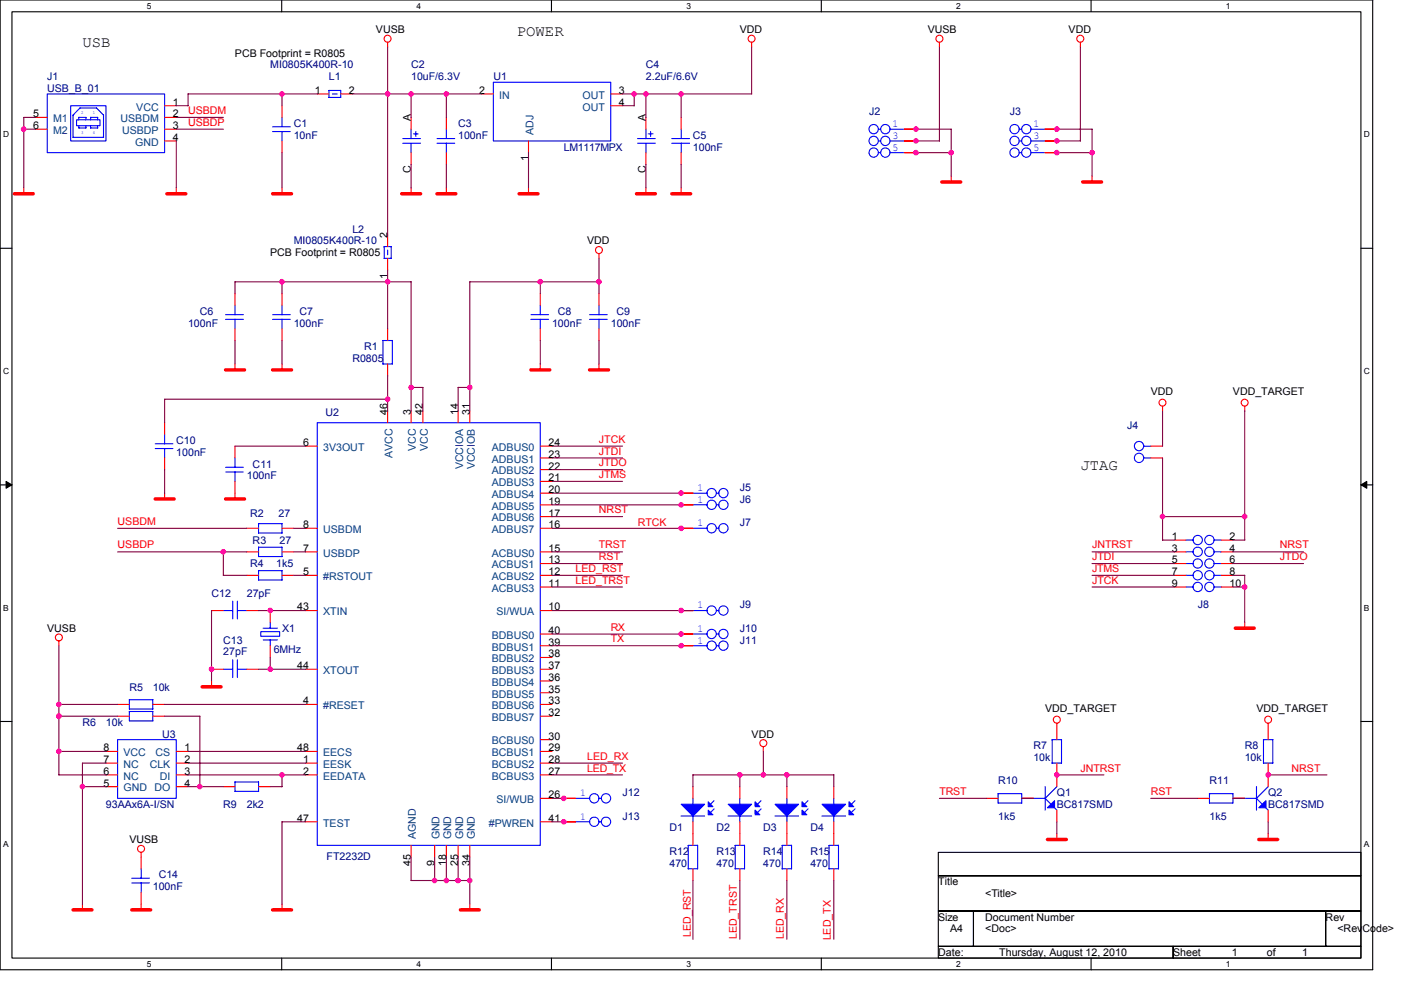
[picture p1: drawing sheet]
<svg xmlns="http://www.w3.org/2000/svg" width="297mm" height="210mm" viewBox="0 0 297 210" stroke-linecap="round" stroke-linejoin="round" font-family="sans-serif">
<path d="M0 0h291v205.6h-291zM2.5 2.5h286v200.6h-286z" fill="none" stroke="#000" stroke-width=".23"/>
<g fill="#fff">
<path d="M31.1 .3h1v1.9h-1z"/>
<path d="M31.1 203.4h1v2h-1z"/>
</g>
<path d="M59.7 0v2.5M59.7 203.1v2.5" fill="none" stroke="#000" stroke-width=".23"/>
<g fill="#fff">
<path d="M88.3 .3h1v1.9h-1z"/>
<path d="M88.3 203.4h1v2h-1z"/>
</g>
<path d="M116.9 0v2.5M116.9 203.1v2.5" fill="none" stroke="#000" stroke-width=".23"/>
<g fill="#fff">
<path d="M145.5 .3h1v1.9h-1z"/>
<path d="M145.5 203.4h1v2h-1z"/>
</g>
<path d="M174.1 0v2.5M174.1 203.1v2.5" fill="none" stroke="#000" stroke-width=".23"/>
<g fill="#fff">
<path d="M202.7 .3h1v1.9h-1z"/>
<path d="M202.7 203.4h1v2h-1z"/>
</g>
<path d="M231.3 0v2.5M231.3 203.1v2.5" fill="none" stroke="#000" stroke-width=".23"/>
<g fill="#fff">
<path d="M259.9 .3h1v1.9h-1z"/>
<path d="M259.9 203.4h1v2h-1z"/>
<path d="M.7 27.6h1.3v1.9h-1.3z"/>
<path d="M289.2 27.6h1.3v1.9h-1.3z"/>
<path d="M.7 77.7h1.3v2h-1.3z"/>
<path d="M289.2 77.7h1.3v2h-1.3z"/>
</g>
<path d="M0 52.6h2.5M288.5 52.6h2.5" fill="none" stroke="#000" stroke-width=".23"/>
<g fill="#fff">
<path d="M.7 127.9h1.2v2h-1.2z"/>
<path d="M289.2 127.9h1.2v2h-1.2z"/>
</g>
<path d="M0 102.8h2.5M288.5 102.8h2.5" fill="none" stroke="#000" stroke-width=".23"/>
<path d="M1.3 102.1l1.2 .7-1.2 .7zM288.5 102.8l1.3-.7v1.4z" fill="#000" stroke="#000" stroke-width=".21"/>
<g fill="#fff">
<path d="M.7 178h1.2v2h-1.2z"/>
<path d="M289.2 178h1.2v2h-1.2z"/>
</g>
<path d="M0 153h2.5M288.5 153h2.5M198.9 180.7h89.6v5h-89.6zM198.9 185.7h89.6v7.5h-89.6zM198.9 193.2h7.5v7.4h-7.5zM206.4 193.2h74.7v7.4h-74.7zM281.1 193.2h7.4v7.4h-7.4zM198.9 200.6h49.8v2.5h-49.8zM248.7 200.6h39.8v2.5h-39.8z" fill="none" stroke="#000" stroke-width=".23"/>
<g fill="none" stroke="#f00" stroke-width=".23">
<path d="M67.3 19.9h2.4M72.2 19.9h2.5M82.2 9v1M102.1 19.9h2.5M129.5 19.9h2.5M159.4 9v1M199.2 9v1M229.1 9v1M5 39.8v1.3M7.5 27.4h2.5M7.5 24.9h2.5M34.9 22.4h2.5"/>
<path d="M34.9 27.4h2.5M34.9 29.9h2.5M34.9 24.9h2.5M37.4 39.8v1.3M59.8 22.4v2.5M59.8 29.9v2.5M59.8 39.8v1.3M87.2 24.9v2.5M87.2 32.4v2.5M87.2 39.8v1.3M94.6 24.9v2.5M94.6 32.4v2.5"/>
<path d="M94.6 39.8v1.3M112.1 29.9v2.5M112.1 39.8v1.3M129.5 22.4h2.5M136.9 24.9v2.5M136.9 32.4v2.5M136.9 39.8v1.3M144.4 24.9v2.5M144.4 32.4v2.5M144.4 39.8v1.3M191.7 27.4h2.5M191.7 29.9h2.5"/>
<path d="M191.7 32.4h2.5M201.7 37.3v1.3M221.6 27.4h2.5M221.6 29.9h2.5M221.6 32.4h2.5M231.5 37.3v1.3M82.2 49.8v2.5M82.2 54.8v2.5M127 53.8v1M49.8 62.2v2.5M49.8 69.7v2.5M49.8 77.2v1.2"/>
<path d="M59.8 62.2v2.5M59.8 69.7v2.5M59.8 77.2v1.2M82.2 69.7v2.5M82.2 77.2v2.5M114.6 62.2v2.5M114.6 69.7v2.5M114.6 77.2v1.2M127 62.2v2.5M127 69.7v2.5M127 77.2v1.2M34.9 89.6v2.5"/>
<path d="M34.9 97.1v2.5M49.8 94.6v2.5M64.8 94.6h2.5M82.2 87.1v2.5M87.2 87.1v2.5M89.7 87.1v2.5M97.1 87.1v2.5M99.6 87.1v2.5M114.6 94.6h2.4M114.6 97.1h2.4M114.6 99.6h2.4M244 94.6h2.5"/>
<path d="M244 97.1h2.5M246.5 86.1v1M263.9 86.1v1M34.9 104.6v1.2M49.8 102.1v3.7M52.3 112h2.5M52.3 117h2.5M59.8 112h2.5M59.8 117h2.5M64.8 112h2.5M64.8 117h2.5M114.6 107h2.4"/>
<path d="M114.6 112h2.4M114.6 117h2.4M114.6 102.1h2.4M114.6 104.6h2.4M114.6 109.5h2.4M114.6 119.5h2.4M144.4 107h2.5M144.4 112h2.5M144.4 104.6h2.5M249 117h2.5M249 119.5h2.5M249 114.5h2.5"/>
<path d="M258.9 117h2.5M258.9 119.5h2.5M258.9 114.5h2.5M12.5 135.9v1M44.8 129.5h2.5M52.3 122h2.5M52.3 129.5h2.5M57.3 129.5v2.4M57.3 136.9v2.5M59.8 122h2.5M64.8 122h2.5M64.8 129.5h2.5"/>
<path d="M114.6 122h2.4M114.6 129.5h2.4M114.6 124.5h2.4M114.6 134.4h2.4M114.6 136.9h2.4M114.6 139.4h2.4M144.4 129.5h2.5M144.4 134.4h2.5M144.4 136.9h2.5M249 122h2.5M249 124.5h2.5M258.9 122h2.5"/>
<path d="M258.9 124.5h2.5M263.9 131.9v1.3M22.5 159.3h2.4M24.9 149.4h2.5M24.9 151.8h2.5M32.4 149.4h2.5M32.4 151.8h2.5M37.4 159.3h2.5M44.8 144.4v1.2M44.8 141.9h2.5M52.3 141.9h2.5M64.8 141.9h2.5"/>
<path d="M64.8 149.4h2.5M64.8 159.3h2.5M114.6 141.9h2.4M114.6 149.4h2.4M114.6 159.3h2.4M114.6 144.4h2.4M114.6 146.9h2.4M114.6 151.8h2.4M114.6 156.8h2.4M161.8 158.3v1M224.1 153.4v3.4M268.9 153.4v3.4"/>
<path d="M22.5 161.8h2.4M22.5 164.3h2.4M22.5 166.8h2.4M37.4 161.8h2.5M37.4 164.3h2.5M37.4 166.8h2.5M47.3 166.8h2.5M54.8 166.8h2.5M64.8 161.8h2.5M64.8 164.3h2.5M64.8 174.2h2.5M87.2 179.2v2.5"/>
<path d="M92.2 179.2v2.5M94.6 179.2v2.5M97.1 179.2v2.5M99.6 179.2v2.5M114.6 161.8h2.4M114.6 164.3h2.4M114.6 174.2h2.4M114.6 169.3h2.4M119.5 174.2h2.5M119.5 169.3h2.5M146.9 166.8v2.5M146.9 174.2v5"/>
<path d="M156.9 166.8v2.5M156.9 174.2v5M166.8 166.8v2.5M166.8 174.2v5M176.8 166.8v2.5M176.8 174.2v5M209.1 169.3h2.5M216.6 169.3h2.5M224.1 161.8v5M224.1 171.8v2.4M224.1 176.7v1.3M254 169.3h2.4"/>
<path d="M261.4 169.3h2.5M268.9 161.8v5M268.9 171.8v2.4M268.9 176.7v1.3M17.5 191.7v1.2M29.9 180.7v3.5M29.9 189.2v3.7M59.8 191.7v1.2M99.6 191.7v1.2M146.9 184.2v2.5M156.9 184.2v2.5M166.8 184.2v2.5"/>
<path d="M176.8 184.2v2.5"/>
<circle cx="82.2" cy="8.2" r=".74"/>
<circle cx="159.3" cy="8.2" r=".74"/>
<circle cx="199.2" cy="8.2" r=".74"/>
<circle cx="229" cy="8.2" r=".74"/>
<circle cx="127" cy="53" r=".74"/>
<circle cx="246.5" cy="85.4" r=".73"/>
<circle cx="263.9" cy="85.4" r=".73"/>
<circle cx="12.5" cy="135.2" r=".74"/>
<circle cx="161.8" cy="157.6" r=".74"/>
<circle cx="224.1" cy="152.6" r=".74"/>
<circle cx="268.9" cy="152.6" r=".74"/>
<circle cx="29.9" cy="180" r=".74"/>
</g>
<g fill="none" stroke="#f00" stroke-width=".74">
<path d="M199.7 38.6h4M229.5 38.6h4M3 41.1h4M35.4 41.1h4M57.8 41.1h4M85.2 41.1h4M92.6 41.1h4M110.1 41.1h4M135 41.1h4M142.4 41.1h4M47.8 78.4h4M57.8 78.4h4"/>
<path d="M112.6 78.4h4M125 78.4h4M32.9 105.8h4M47.8 105.8h4M261.9 133.2h4M42.9 145.6h4M222.1 178h4M266.9 178h4M15.5 192.9h4M27.9 192.9h4M57.8 192.9h4M97.6 192.9h4"/>
</g>
<g fill="none" stroke="#00f" stroke-width=".23">
<path d="M10 19.9h24.9v12.5h-24.9zM69.7 19.2h2.5M70.5 19.9h1M72.2 19.2l.1 1.5h-2.6v-1.5M104.6 17.4h24.9v12.5h-24.9zM15 22.4h7.5v7.5h-7.5zM15.5 24.4l1.5-1.5h3.5l1.4 1.5v4.7h-6.4M15.5 24.4v4.7M16.2 25.4h5v1.2h-5zM16.7 24.9v.5M16.7 24.9h1.5v.5M18.2 26.6v.5h-1.5v-.5"/>
<path d="M19.2 24.9v.5M19.2 26.6v.6l1.5-.1M19.2 24.9h1.5M20.7 24.9v.5M20.7 26.6v.5M57.8 27.9h3.7M57.8 26.9h3.7M59.8 24.9v2M59.8 27.9v2M85.4 30.4h3.8M85.4 29.4h3.8M87.2 27.4v2"/>
<path d="M87.2 30.4v2M87.6 28.4h1.1M88.2 27.9v1M92.6 30.4h3.8M92.6 29.4h3.8M94.6 27.4v2M94.6 30.4v2M135.2 30.4h3.7M135.2 29.4h3.7M136.9 27.4v2M136.9 30.4v2M137.4 28.4h1"/>
<path d="M137.9 27.9v1M142.4 30.4h3.8M142.4 29.4h3.8M144.4 27.4v2M144.4 30.4v2M186.2 27.4h.5M186.2 29.9h.5M186.2 32.4h.5M188.7 27.4h3M188.7 29.9h3M188.7 32.4h3M216.1 27.4h.5"/>
<path d="M216.1 29.9h.5M216.1 32.4h.5M218.6 27.4h3M218.6 29.9h3M218.6 32.4h3M81.4 52.3h1.5v2.5h-1.5M81.4 52.3v2.5M82.2 53v1M47.8 67.7h3.8M47.8 66.7h3.8M49.8 64.7v2M49.8 67.7v2"/>
<path d="M57.8 67.7h3.7M57.8 66.7h3.7M59.8 64.7v2M59.8 67.7v2M81.2 72.2h2v5h-2M81.2 72.2v5M112.6 67.7h3.7M112.6 66.7h3.7M114.6 64.7v2M114.6 67.7v2M125 67.7h3.8M125 66.7h3.8"/>
<path d="M127 64.7v2M127 67.7v2M32.9 95.1h3.8M32.9 94.1h3.8M34.9 92.1v2M34.9 95.1v2M47.8 99.1h3.8M49.8 97.1v2M67.3 89.6h47.3v89.6h-47.3zM242.5 97.1h1.5M242.5 94.6h1.5M47.8 100.1h3.8"/>
<path d="M49.8 100.1v2M54.8 111h5v2h-5zM54.8 118v-2h5v2M54.8 118h5M146.9 107h3M146.9 112h3M146.9 104.6h3M151.9 107h.5M151.9 112h.5M151.9 104.6h.5M251.4 114.5h1.6M251.4 117h1.6"/>
<path d="M251.4 119.5h1.6M257.4 114.5h1.5M257.4 117h1.5M257.4 119.5h1.5M47.3 129.5h2.1M49.3 127.5v3.7M49.3 139.9v3.8M50.3 129.5h2M50.3 127.5v3.7M50.3 139.9v3.8M54.8 121h5M54.8 121v2h5v-2"/>
<path d="M55.3 133.9h4v1h-4zM55.8 133.2h3M55.8 135.7h3M57.3 131.9v1.3M57.3 135.7v1.2M146.9 134.4h3M146.9 136.9h3M146.9 129.5h3M151.9 134.4h.5M151.9 136.9h.5M151.9 129.5h.5M251.4 122h1.6"/>
<path d="M251.4 124.5h1.6M257.4 122h1.5M257.4 124.5h1.5M24.9 156.8h12.5v12.5h-12.5zM32.4 150.3v-1.9l-5-.1v2h5M32.4 152.8v-1.9l-5-.1v2h5M47.3 141.9h2.1M50.3 141.9h2M223.1 156.8h2M223.1 156.8v5M225.1 156.8v5h-2M269.9 156.8v5h-2v-5h2"/>
<path d="M54.8 167.8v-2h-5v2h5M122 169.3h3M122 174.2h3M127 169.3h.5M127 174.2h.5M144.4 173h5M146.9 169.3v1.2M146.9 173v1.3M147.9 179.2v5h-2M147.9 179.2h-2v5M151.4 169.8l-.8 .7M151.4 171.5l-.8 .8"/>
<path d="M154.4 173h5M155.8 179.2h2.1M155.9 179.2v5M156.9 169.3v1.2M156.9 173v1.3M157.9 179.2v5h-2.1M161.4 169.8l-.8 .7M161.4 171.5l-.8 .8M164.3 173h5M165.8 179.2h2M165.8 179.2v5M166.8 169.3v1.2"/>
<path d="M166.8 173v1.3M167.8 179.2v5h-2M171.3 169.8l-.8 .7M171.3 171.5l-.7 .8M174.3 173h5M176.8 169.3v1.2M176.8 173v1.3M177.8 179.2v5h-2M177.8 179.2h-2v5M181.3 169.8l-.8 .7M181.3 171.5l-.8 .8M211.6 168.3h5"/>
<path d="M211.6 168.3v2h5v-2M219.1 169.3h2.5l1.3 1.2M221.6 166.8v5M223.6 171.2l.5 .6M224.1 166.8l-2.5 2.5M256.4 168.3h5M256.4 168.3v2h5v-2M263.9 169.3h2.5l1.2 1.2M266.4 166.8v5M268.4 171.2l.5 .6M268.9 166.8l-2.5 2.5M27.9 187.2h3.8"/>
<path d="M27.9 186.2h3.8M29.9 184.2v2M29.9 187.2v2"/>
<circle cx="185.2" cy="29.9" r=".99"/>
<circle cx="185.2" cy="27.4" r=".99"/>
<circle cx="185.2" cy="32.4" r=".99"/>
<circle cx="187.7" cy="29.9" r=".99"/>
<circle cx="187.7" cy="27.4" r=".99"/>
<circle cx="187.7" cy="32.4" r=".99"/>
<circle cx="215.1" cy="29.9" r=".99"/>
<circle cx="215.1" cy="27.4" r=".99"/>
<circle cx="215.1" cy="32.4" r=".99"/>
<circle cx="217.6" cy="29.9" r=".99"/>
<circle cx="217.6" cy="27.4" r=".99"/>
<circle cx="217.6" cy="32.4" r=".99"/>
<circle cx="241.5" cy="97.1" r=".99"/>
<circle cx="241.5" cy="94.6" r=".99"/>
<circle cx="150.9" cy="104.5" r=".99"/>
<circle cx="150.9" cy="107" r=".99"/>
<circle cx="150.9" cy="112" r=".99"/>
<circle cx="153.4" cy="104.5" r=".99"/>
<circle cx="153.4" cy="107" r=".99"/>
<circle cx="153.4" cy="112" r=".99"/>
<circle cx="253.9" cy="117" r=".99"/>
<circle cx="253.9" cy="119.5" r=".99"/>
<circle cx="253.9" cy="114.5" r=".99"/>
<circle cx="256.4" cy="117" r=".99"/>
<circle cx="256.4" cy="119.5" r=".99"/>
<circle cx="256.4" cy="114.5" r=".99"/>
<circle cx="150.9" cy="134.4" r=".99"/>
<circle cx="150.9" cy="129.4" r=".99"/>
<circle cx="150.9" cy="136.9" r=".99"/>
<circle cx="153.4" cy="134.4" r=".99"/>
<circle cx="153.4" cy="129.4" r=".99"/>
<circle cx="153.4" cy="136.9" r=".99"/>
<circle cx="253.9" cy="122" r=".99"/>
<circle cx="253.9" cy="124.4" r=".99"/>
<circle cx="256.4" cy="122" r=".99"/>
<circle cx="256.4" cy="124.4" r=".99"/>
<circle cx="126" cy="174.2" r=".99"/>
<circle cx="126" cy="169.3" r=".99"/>
<circle cx="128.5" cy="174.2" r=".99"/>
<circle cx="128.5" cy="169.3" r=".99"/>
</g>
<g fill="#00f" stroke="#00f" stroke-width=".23">
<path d="M144.4 170.5h5l-2.5 2.5z" fill-rule="evenodd"/>
<path d="M150.2 170l.9 1h-.9z" fill-rule="evenodd"/>
<path d="M150.2 171.8l.9 1h-.9z" fill-rule="evenodd"/>
<path d="M154.4 170.5h5l-2.5 2.5z" fill-rule="evenodd"/>
<path d="M160.1 170l1 1h-1z" fill-rule="evenodd"/>
<path d="M160.1 171.8l1 1h-1z" fill-rule="evenodd"/>
<path d="M164.3 170.5h5l-2.5 2.5z" fill-rule="evenodd"/>
<path d="M170 170l1.1 1h-1.1z" fill-rule="evenodd"/>
<path d="M170 171.8l1.1 1h-1.1z" fill-rule="evenodd"/>
<path d="M174.3 170.5h5l-2.5 2.5z" fill-rule="evenodd"/>
<path d="M180 170l1 1h-1z" fill-rule="evenodd"/>
<path d="M180 171.8l1 1h-1z" fill-rule="evenodd"/>
<path d="M222.1 171.3l1.5-1.5v1.5z" fill-rule="evenodd"/>
<path d="M266.9 171.3l1.5-1.5v1.5z" fill-rule="evenodd"/>
</g>
<g fill="none" stroke="#800040" stroke-width=".23">
<path d="M39.9 19.9h27.4M39.9 19.9v2.5M59.8 19.9v2.5M74.7 19.9h27.4M82.2 10v39.8M87.2 19.9v5M94.6 19.9v5M134.5 19.9v2.5h-2.5M136.9 19.9v5M144.4 19.9v5M159.4 10v9.9h-27.4M199.2 9.9v20h-5"/>
<path d="M229.1 9.9v20h-5M5 27.4h2.5M7.5 24.9h-2.5v15M37.4 29.9v10M37.4 27.4h10M37.4 24.9h10M37.4 22.4h2.5M59.8 32.4v7.5M87.2 34.9v5M94.6 34.9v5M112.1 32.4v7.5M136.9 34.9v5"/>
<path d="M144.4 34.9v5M194.2 27.4h7.5v10M194.2 32.4h7.5M224.1 27.4h7.5M224.1 32.4h7.5M231.5 27.4v10M59.8 59.8v2.5M82.2 57.3v12.4M87.2 59.8v27.3M87.2 59.8h-37.4v2.5M114.6 59.7v2.5M127 54.8v7.4"/>
<path d="M127 59.8h-27.4v27.3M49.8 72.2v5M59.8 72.2v5M82.2 79.7v7.4M114.6 72.2v5M127 72.2v5M34.9 99.6v5M49.8 94.6h15M82.2 84.6h-47.3v5M87.2 82.1h2.5v5M97.1 82.1v5M97.1 82.1h2.5"/>
<path d="M117 94.6h15M117 97.1h15M117 99.6h15M246.5 87.1v7.5M246.5 97.1v17.4M263.9 87.1v27.4M24.9 117h27.4M24.9 112h27.4M47.3 117v5M62.3 117h2.5M62.3 112h2.5M117 119.5h15"/>
<path d="M117 117h15M117 112h27.4M117 109.5h15M117 102.1h15M117 104.6h27.4M117 107h27.4M231.5 119.5h17.5M231.5 117h17.5M246.5 114.5h2.5M246.5 109.5h17.4M261.4 119.5h15M261.4 114.5h2.5"/>
<path d="M261.4 117h15M12.5 136.9v27.4h10M44.8 129.5v14.9M47.3 122h5M54.8 129.5h10M57.3 139.4v2.5M62.3 122h2.5M117 122h15M117 124.5h15M117 129.5h29.9M117 136.9h27.4M117 134.4h27.4"/>
<path d="M231.5 122h17.5M231.5 124.5h17.5M261.4 122h2.5v10M261.4 124.5h2.5M12.5 159.3h10M12.5 151.8h12.5M12.5 149.4h12.5M34.9 151.8h7.5M34.9 149.4h29.9M39.9 159.3h24.9M42.4 151.8v15M54.8 141.9h10"/>
<path d="M161.8 159.3v5M17.5 166.8h5M22.5 161.8h-5v29.9M39.9 161.8h24.9M39.9 164.3h24.9M39.9 166.8h7.5M59.8 164.3v2.5h-2.5M64.8 174.2h-5v17.5M117 161.8h15M117 164.3h15M117 174.2h2.5M117 169.3h2.5"/>
<path d="M146.9 164.3h29.9M146.9 164.3v2.5M156.9 164.3v2.5M166.8 164.3v2.5M176.8 164.3v2.5M199.2 169.3h10M216.6 169.3h2.5M224.1 164.3h10M224.1 174.2v2.6M244 169.3h10M261.4 169.3h2.5M268.9 164.3h12.4"/>
<path d="M268.9 174.2v2.6M87.2 181.7v5M87.2 186.7h12.4M92.2 181.7v5M94.6 181.7v5M97.1 181.7v5M99.6 181.7v10M146.9 186.7v12.5M156.9 186.7v12.5M166.8 186.7v12.5M176.8 186.7v12.5"/>
</g>
<g fill="#f0f" stroke="#f0f" stroke-width=".23">
<circle cx="5" cy="27.4" r=".49"/>
<circle cx="92.1" cy="186.7" r=".49"/>
<circle cx="94.6" cy="186.7" r=".49"/>
<circle cx="97.1" cy="186.7" r=".49"/>
<circle cx="99.6" cy="186.7" r=".49"/>
<circle cx="59.8" cy="164.3" r=".49"/>
<circle cx="12.5" cy="151.8" r=".49"/>
<circle cx="12.5" cy="159.3" r=".49"/>
<circle cx="12.5" cy="149.3" r=".49"/>
<circle cx="42.4" cy="166.8" r=".49"/>
<circle cx="17.5" cy="166.8" r=".49"/>
<circle cx="263.9" cy="109.5" r=".49"/>
<circle cx="263.9" cy="124.5" r=".49"/>
<circle cx="136.9" cy="19.9" r=".49"/>
<circle cx="144.4" cy="19.9" r=".49"/>
<circle cx="94.6" cy="19.9" r=".49"/>
<circle cx="134.4" cy="19.9" r=".49"/>
<circle cx="57.3" cy="129.4" r=".49"/>
<circle cx="47.3" cy="117" r=".49"/>
<circle cx="57.3" cy="141.9" r=".49"/>
<circle cx="44.8" cy="141.9" r=".49"/>
<circle cx="82.2" cy="19.9" r=".49"/>
<circle cx="82.2" cy="84.6" r=".49"/>
<circle cx="59.8" cy="59.7" r=".49"/>
<circle cx="59.8" cy="19.9" r=".49"/>
<circle cx="87.2" cy="19.9" r=".49"/>
<circle cx="87.2" cy="82.1" r=".49"/>
<circle cx="99.6" cy="82.1" r=".49"/>
<circle cx="114.5" cy="59.7" r=".49"/>
<circle cx="127" cy="59.7" r=".49"/>
<circle cx="194.2" cy="29.9" r=".49"/>
<circle cx="224.1" cy="29.9" r=".49"/>
<circle cx="194.2" cy="27.4" r=".49"/>
<circle cx="201.7" cy="32.4" r=".49"/>
<circle cx="194.2" cy="32.4" r=".49"/>
<circle cx="224.1" cy="27.4" r=".49"/>
<circle cx="231.5" cy="32.4" r=".49"/>
<circle cx="224.1" cy="32.4" r=".49"/>
<circle cx="82.2" cy="59.7" r=".49"/>
<circle cx="246.5" cy="109.5" r=".49"/>
<circle cx="224.1" cy="164.3" r=".49"/>
<circle cx="268.9" cy="164.3" r=".49"/>
<circle cx="144.4" cy="104.5" r=".49"/>
<circle cx="144.4" cy="107" r=".49"/>
<circle cx="144.4" cy="112" r=".49"/>
<circle cx="144.4" cy="136.9" r=".49"/>
<circle cx="156.9" cy="164.3" r=".49"/>
<circle cx="161.8" cy="164.3" r=".49"/>
<circle cx="166.8" cy="164.3" r=".49"/>
<circle cx="144.4" cy="134.4" r=".49"/>
<circle cx="119.5" cy="169.3" r=".49"/>
<circle cx="119.5" cy="174.2" r=".49"/>
<circle cx="144.4" cy="129.4" r=".49"/>
</g>
<g font-size="3.2">
<text x="17.5" y="10">USB</text>
<text x="109.6" y="7.6">POWER</text>
<text x="229.1" y="99.7">JTAG</text>
</g>
<g font-size="2.2">
<text x="79.7" y="7">VUSB</text>
<text x="156.9" y="7">VDD</text>
<text x="196.7" y="7">VUSB</text>
<text x="226.6" y="7">VDD</text>
<text x="49.8" y="12">PCB Footprint = R0805</text>
<text x="36.6" y="22.4">1</text>
<text x="66.8" y="19.9">1</text>
<text x="74" y="19.9">2</text>
<text x="101.6" y="19.9">2</text>
<text x="131.2" y="19.9">3</text>
<text x="131.2" y="22.4">4</text>
<text x="7" y="24.9">5</text>
<text x="7" y="27.4">6</text>
<text x="36.6" y="24.9">2</text>
<text x="36.6" y="27.4">3</text>
<text x="36.6" y="29.9">4</text>
<text x="87.1" y="25.7" transform="rotate(-90 87.1 25.7)">A</text>
<text x="136.9" y="25.7" transform="rotate(-90 136.9 25.7)">A</text>
<text x="112" y="34.2" transform="rotate(-90 112 34.2)">1</text>
<text x="87.1" y="36.7" transform="rotate(-90 87.1 36.7)">C</text>
<text x="136.9" y="36.7" transform="rotate(-90 136.9 36.7)">C</text>
<text x="82.2" y="50.5" transform="rotate(-90 82.2 50.5)">2</text>
<text x="124.5" y="51.8">VDD</text>
<text x="57.3" y="54.3">PCB Footprint = R0805</text>
<text x="82.2" y="59.1" transform="rotate(-90 82.2 59.1)">1</text>
<text x="244" y="83.7">VDD</text>
<text x="261.4" y="83.7">VDD_TARGET</text>
<text x="82.2" y="87.9" transform="rotate(-90 82.2 87.9)">46</text>
<text x="87.1" y="87.9" transform="rotate(-90 87.1 87.9)">3</text>
<text x="89.6" y="87.9" transform="rotate(-90 89.6 87.9)">42</text>
<text x="97.1" y="87.9" transform="rotate(-90 97.1 87.9)">14</text>
<text x="99.6" y="87.9" transform="rotate(-90 99.6 87.9)">31</text>
<text x="64.3" y="94.6">6</text>
<text x="116.3" y="94.6">24</text>
<text x="116.3" y="97.1">23</text>
<text x="116.3" y="99.5">22</text>
<text x="116.3" y="102">21</text>
<text x="116.3" y="104.5">20</text>
<text x="116.3" y="107">19</text>
<text x="64.3" y="112">8</text>
<text x="116.3" y="109.5">17</text>
<text x="116.3" y="112">16</text>
<text x="64.3" y="117">7</text>
<text x="116.3" y="117">15</text>
<text x="116.3" y="119.5">13</text>
<text x="248.5" y="114.5">1</text>
<text x="248.5" y="117">3</text>
<text x="248.5" y="119.5">5</text>
<text x="260.7" y="114.5">2</text>
<text x="260.7" y="117">4</text>
<text x="260.7" y="119.5">6</text>
<text x="64.3" y="122">5</text>
<text x="116.3" y="122">12</text>
<text x="116.3" y="124.4">11</text>
<text x="248.5" y="122">7</text>
<text x="248.5" y="124.4">9</text>
<text x="260.7" y="122">8</text>
<text x="260.7" y="124.4">10</text>
<text x="63" y="129.4">43</text>
<text x="116.3" y="129.4">10</text>
<text x="10" y="134">VUSB</text>
<text x="116.3" y="134.4">40</text>
<text x="116.3" y="136.9">39</text>
<text x="63" y="141.9">44</text>
<text x="116.3" y="139.4">38</text>
<text x="116.3" y="141.9">37</text>
<text x="64.3" y="149.3">4</text>
<text x="116.3" y="144.4">36</text>
<text x="116.3" y="146.9">35</text>
<text x="116.3" y="149.3">33</text>
<text x="116.3" y="151.8">32</text>
<text x="221.6" y="150.9">VDD_TARGET</text>
<text x="266.4" y="150.9">VDD_TARGET</text>
<text x="21.9" y="161.8">7</text>
<text x="21.9" y="159.3">8</text>
<text x="39.1" y="159.3">1</text>
<text x="39.1" y="161.8">2</text>
<text x="63" y="159.3">48</text>
<text x="64.3" y="161.8">1</text>
<text x="116.3" y="156.8">30</text>
<text x="116.3" y="159.3">29</text>
<text x="116.3" y="161.8">28</text>
<text x="159.4" y="156.4">VDD</text>
<text x="21.9" y="166.8">5</text>
<text x="21.9" y="164.3">6</text>
<text x="39.1" y="164.3">3</text>
<text x="39.1" y="166.8">4</text>
<text x="64.3" y="164.3">2</text>
<text x="116.3" y="164.3">27</text>
<text x="116.3" y="169.2">26</text>
<text x="27.4" y="178.8">VUSB</text>
<text x="63" y="174.2">47</text>
<text x="116.3" y="174.2">41</text>
<text x="87.1" y="183.6" transform="rotate(-90 87.1 183.6)">45</text>
<text x="92.1" y="183.6" transform="rotate(-90 92.1 183.6)">9</text>
<text x="94.6" y="183.6" transform="rotate(-90 94.6 183.6)">18</text>
<text x="97.1" y="183.6" transform="rotate(-90 97.1 183.6)">25</text>
<text x="99.6" y="183.6" transform="rotate(-90 99.6 183.6)">34</text>
<text x="198.9" y="187.7">Title</text>
<text x="208.9" y="190.2">&lt;Title&gt;</text>
<text x="198.9" y="195.2">Size</text>
<text x="201.4" y="197.7">A4</text>
<text x="208.9" y="195.2">Document Number</text>
<text x="208.9" y="197.7">&lt;Doc&gt;</text>
<text x="281.1" y="195.2">Rev</text>
<text x="283.6" y="197.7">&lt;RevCode&gt;</text>
<text x="198.9" y="202.7">Date:</text>
<text x="211.9" y="202.7">Thursday, August 12, 2010</text>
<text x="248.7" y="202.7">Sheet</text>
<text x="261.2" y="202.7">1</text>
<text x="268.6" y="202.7">of</text>
<text x="276.1" y="202.7">1</text>
</g>
<g font-size="2.2" fill="#000080">
<text x="10" y="17">J1</text>
<text x="57.3" y="14.5">MI0805K400R-10</text>
<text x="69.7" y="17">L1</text>
<text x="87.2" y="14.5">C2</text>
<text x="87.2" y="17">10uF/6.3V</text>
<text x="104.6" y="17">U1</text>
<text x="136.9" y="14.5">C4</text>
<text x="136.9" y="17">2.2uF/6.6V</text>
<text x="10" y="19.5">USB_B_01</text>
<text x="62.3" y="26.9">C1</text>
<text x="62.3" y="29.4">10nF</text>
<text x="97.1" y="26.9">C3</text>
<text x="97.1" y="29.4">100nF</text>
<text x="146.9" y="29.4">C5</text>
<text x="184.3" y="24.4">J2</text>
<text x="214.1" y="24.4">J3</text>
<text x="119.5" y="31.9">LM1117MPX</text>
<text x="146.9" y="31.9">100nF</text>
<text x="62.3" y="51.8">MI0805K400R-10</text>
<text x="74.7" y="49.3">L2</text>
<text x="39.9" y="69.3">100nF</text>
<text x="42.4" y="66.8">C6</text>
<text x="62.3" y="69.3">100nF</text>
<text x="63.5" y="66.8">C7</text>
<text x="117" y="69.3">100nF</text>
<text x="118.3" y="66.8">C8</text>
<text x="129.5" y="69.3">100nF</text>
<text x="130.7" y="66.8">C9</text>
<text x="74.7" y="76.7">R0805</text>
<text x="77.2" y="74.2">R1</text>
<text x="69" y="88.2">U2</text>
<text x="37.4" y="94.1">C10</text>
<text x="239" y="90.9">J4</text>
<text x="37.4" y="96.6">100nF</text>
<text x="52.3" y="101.6">100nF</text>
<text x="53.6" y="99.1">C11</text>
<text x="156.9" y="106.6">J6</text>
<text x="156.9" y="104.1">J5</text>
<text x="53.1" y="109.6">R2</text>
<text x="59.1" y="109.6">27</text>
<text x="156.9" y="111.6">J7</text>
<text x="53.6" y="115.3">R3</text>
<text x="59.3" y="115.3">27</text>
<text x="53.1" y="120.3">R4</text>
<text x="58.5" y="120.3">1k5</text>
<text x="44.8" y="126.5">C12</text>
<text x="52.3" y="126.5">27pF</text>
<text x="156.9" y="129">J9</text>
<text x="254" y="129">J8</text>
<text x="47.3" y="136.5">C13</text>
<text x="59.8" y="134">X1</text>
<text x="156.9" y="134">J10</text>
<text x="156.9" y="136.5">J11</text>
<text x="47.3" y="138.9">27pF</text>
<text x="58" y="138.5">6MHz</text>
<text x="27.4" y="146.4">R5</text>
<text x="32.4" y="146.4">10k</text>
<text x="17.5" y="153.9">R6</text>
<text x="22.5" y="153.9">10k</text>
<text x="34.4" y="156.4">U3</text>
<text x="219.1" y="158.9">R7</text>
<text x="219.1" y="161.4">10k</text>
<text x="263.9" y="158.9">R8</text>
<text x="263.9" y="161.4">10k</text>
<text x="211.6" y="166.3">R10</text>
<text x="256.4" y="166.3">R11</text>
<text x="22.5" y="171.3">93AAx6A-I/SN</text>
<text x="47.3" y="171.3">R9</text>
<text x="52.3" y="171.3">2k2</text>
<text x="132" y="168.8">J12</text>
<text x="132" y="173.8">J13</text>
<text x="211.6" y="173.8">1k5</text>
<text x="224.1" y="168.8">Q1</text>
<text x="224.1" y="171.3">BC817SMD</text>
<text x="256.4" y="173.8">1k5</text>
<text x="268.9" y="168.8">Q2</text>
<text x="268.9" y="171.3">BC817SMD</text>
<text x="141.9" y="176.3">D1</text>
<text x="151.9" y="176.3">D2</text>
<text x="161.8" y="176.3">D3</text>
<text x="171.8" y="176.3">D4</text>
<text x="69.3" y="182.3">FT2232D</text>
<text x="141.9" y="181.3">R12</text>
<text x="141.9" y="183.7">470</text>
<text x="151.9" y="181.3">R13</text>
<text x="151.9" y="183.7">470</text>
<text x="161.8" y="181.3">R14</text>
<text x="161.8" y="183.7">470</text>
<text x="171.8" y="181.3">R15</text>
<text x="171.8" y="183.7">470</text>
<text x="32.4" y="188.7">100nF</text>
<text x="33.7" y="186.2">C14</text>
</g>
<g font-size="2.2" fill="#004080">
<text x="28.9" y="23.4">VCC</text>
<text x="105.9" y="20.9">IN</text>
<text x="123.5" y="20.9">OUT</text>
<text x="123.5" y="23.4">OUT</text>
<text x="11.3" y="25.9">M1</text>
<text x="11.3" y="28.4">M2</text>
<text x="25.5" y="25.9">USBDM</text>
<text x="25.9" y="28.4">USBDP</text>
<text x="113.1" y="28.6" transform="rotate(-90 113.1 28.6)">ADJ</text>
<text x="28.7" y="30.9">GND</text>
<text x="68.5" y="95.6">3V3OUT</text>
<text x="88.2" y="95.6" transform="rotate(-90 88.2 95.6)">VCC</text>
<text x="90.7" y="95.6" transform="rotate(-90 90.7 95.6)">VCC</text>
<text x="104.3" y="95.6">ADBUS0</text>
<text x="83.2" y="97.1" transform="rotate(-90 83.2 97.1)">AVCC</text>
<text x="98.2" y="99.5" transform="rotate(-90 98.2 99.5)">VCCIOA</text>
<text x="100.6" y="99.5" transform="rotate(-90 100.6 99.5)">VCCIOB</text>
<text x="104.3" y="98.1">ADBUS1</text>
<text x="104.3" y="100.6">ADBUS2</text>
<text x="104.3" y="103.1">ADBUS3</text>
<text x="104.3" y="105.6">ADBUS4</text>
<text x="68.5" y="113">USBDM</text>
<text x="104.3" y="108.1">ADBUS5</text>
<text x="104.3" y="110.6">ADBUS6</text>
<text x="104.3" y="113">ADBUS7</text>
<text x="68.5" y="118">USBDP</text>
<text x="104.3" y="118">ACBUS0</text>
<text x="68.5" y="123">#RSTOUT</text>
<text x="104.3" y="120.5">ACBUS1</text>
<text x="104.3" y="123">ACBUS2</text>
<text x="104.3" y="125.5">ACBUS3</text>
<text x="68.5" y="130.5">XTIN</text>
<text x="105.3" y="130.5">SI/WUA</text>
<text x="104.3" y="135.4">BDBUS0</text>
<text x="104.3" y="137.9">BDBUS1</text>
<text x="68.5" y="142.9">XTOUT</text>
<text x="104.3" y="140.4">BDBUS2</text>
<text x="104.3" y="142.9">BDBUS3</text>
<text x="104.3" y="145.4">BDBUS4</text>
<text x="104.3" y="147.9">BDBUS5</text>
<text x="68.5" y="150.4">#RESET</text>
<text x="104.3" y="150.4">BDBUS6</text>
<text x="104.3" y="152.9">BDBUS7</text>
<text x="26.2" y="160.3">VCC</text>
<text x="33" y="160.3">CS</text>
<text x="68.5" y="160.3">EECS</text>
<text x="104.3" y="157.8">BCBUS0</text>
<text x="104.3" y="160.3">BCBUS1</text>
<text x="26.2" y="167.8">GND</text>
<text x="26.2" y="165.3">NC</text>
<text x="26.2" y="162.8">NC</text>
<text x="31.7" y="162.8">CLK</text>
<text x="32.8" y="167.8">DO</text>
<text x="33.9" y="165.3">DI</text>
<text x="68.5" y="162.8">EESK</text>
<text x="68.5" y="165.3">EEDATA</text>
<text x="104.3" y="162.8">BCBUS2</text>
<text x="104.3" y="165.3">BCBUS3</text>
<text x="105.3" y="170.3">SI/WUB</text>
<text x="68.5" y="175.3">TEST</text>
<text x="88.2" y="178" transform="rotate(-90 88.2 178)">AGND</text>
<text x="93.2" y="178" transform="rotate(-90 93.2 178)">GND</text>
<text x="95.7" y="178" transform="rotate(-90 95.7 178)">GND</text>
<text x="98.2" y="178" transform="rotate(-90 98.2 178)">GND</text>
<text x="100.6" y="178" transform="rotate(-90 100.6 178)">GND</text>
<text x="103.6" y="175.3">#PWREN</text>
</g>
<g font-size="2.2" fill="#f00">
<text x="39.9" y="24.2">USBDM</text>
<text x="39.9" y="26.7">USBDP</text>
<text x="127" y="93.9">JTCK</text>
<text x="127" y="96.4">JTDI</text>
<text x="127" y="98.9">JTDO</text>
<text x="127" y="101.4">JTMS</text>
<text x="24.9" y="111.3">USBDM</text>
<text x="127" y="108.8">NRST</text>
<text x="135.2" y="111.6">RTCK</text>
<text x="24.9" y="116.3">USBDP</text>
<text x="127" y="116.3">TRST</text>
<text x="127" y="118.8">RST</text>
<text x="231.5" y="116.3">JNTRST</text>
<text x="231.5" y="118.8">JTDI</text>
<text x="271.4" y="118.8">JTDO</text>
<text x="271.4" y="116.3">NRST</text>
<text x="122" y="121.3">LED_RST</text>
<text x="122" y="123.8">LED_TRST</text>
<text x="231.5" y="121.3">JTMS</text>
<text x="231.5" y="123.8">JTCK</text>
<text x="129.5" y="133.7">RX</text>
<text x="129.5" y="136.2">TX</text>
<text x="124.5" y="161.1">LED_RX</text>
<text x="124.5" y="163.6">LED_TX</text>
<text x="229.1" y="163.6">JNTRST</text>
<text x="273.9" y="163.6">NRST</text>
<text x="199.2" y="168.6">TRST</text>
<text x="244" y="168.6">RST</text>
<text x="146.5" y="198.6" transform="rotate(-90 146.5 198.6)">LED_RST</text>
<text x="156.2" y="199.1" transform="rotate(-90 156.2 199.1)">LED_TRST</text>
<text x="166.2" y="199.1" transform="rotate(-90 166.2 199.1)">LED_RX</text>
<text x="176.1" y="199.4" transform="rotate(-90 176.1 199.4)">LED_TX</text>
</g>
<g font-size="2.2" fill="#00f">
<text x="189.2" y="26.9">1</text>
<text x="189.2" y="29.4">3</text>
<text x="219.1" y="26.9">1</text>
<text x="219.1" y="29.4">3</text>
<text x="189.2" y="31.9">5</text>
<text x="219.1" y="31.9">5</text>
<text x="147.9" y="106.6">1</text>
<text x="147.9" y="104.1">1</text>
<text x="147.9" y="111.6">1</text>
<text x="147.9" y="129">1</text>
<text x="147.9" y="134">1</text>
<text x="147.9" y="136.5">1</text>
<text x="123" y="168.8">1</text>
<text x="123" y="173.8">1</text>
</g>
<g font-size="1.8">
<text x="31.1" y="1.8">5</text>
<text x="88.3" y="1.8">4</text>
<text x="145.5" y="1.8">3</text>
<text x="202.7" y="1.8">2</text>
<text x="259.9" y="1.8">1</text>
<text x=".7" y="29.1">D</text>
<text x="289.2" y="29.1">D</text>
<text x=".7" y="79.3">C</text>
<text x="289.2" y="79.3">C</text>
<text x=".7" y="129.5">B</text>
<text x="289.2" y="129.5">B</text>
<text x=".7" y="179.6">A</text>
<text x="289.2" y="179.6">A</text>
<text x="31.1" y="205">5</text>
<text x="88.3" y="205">4</text>
<text x="145.5" y="205">3</text>
<text x="202.7" y="205">2</text>
<text x="259.9" y="205">1</text>
</g>
<g font-size="1" fill="#00f">
<text x="17.2" y="24.2">2</text>
<text x="17.2" y="28.4">3</text>
<text x="19.7" y="28.4">4</text>
<text x="19.7" y="24.2">1</text>
</g>
</svg>
